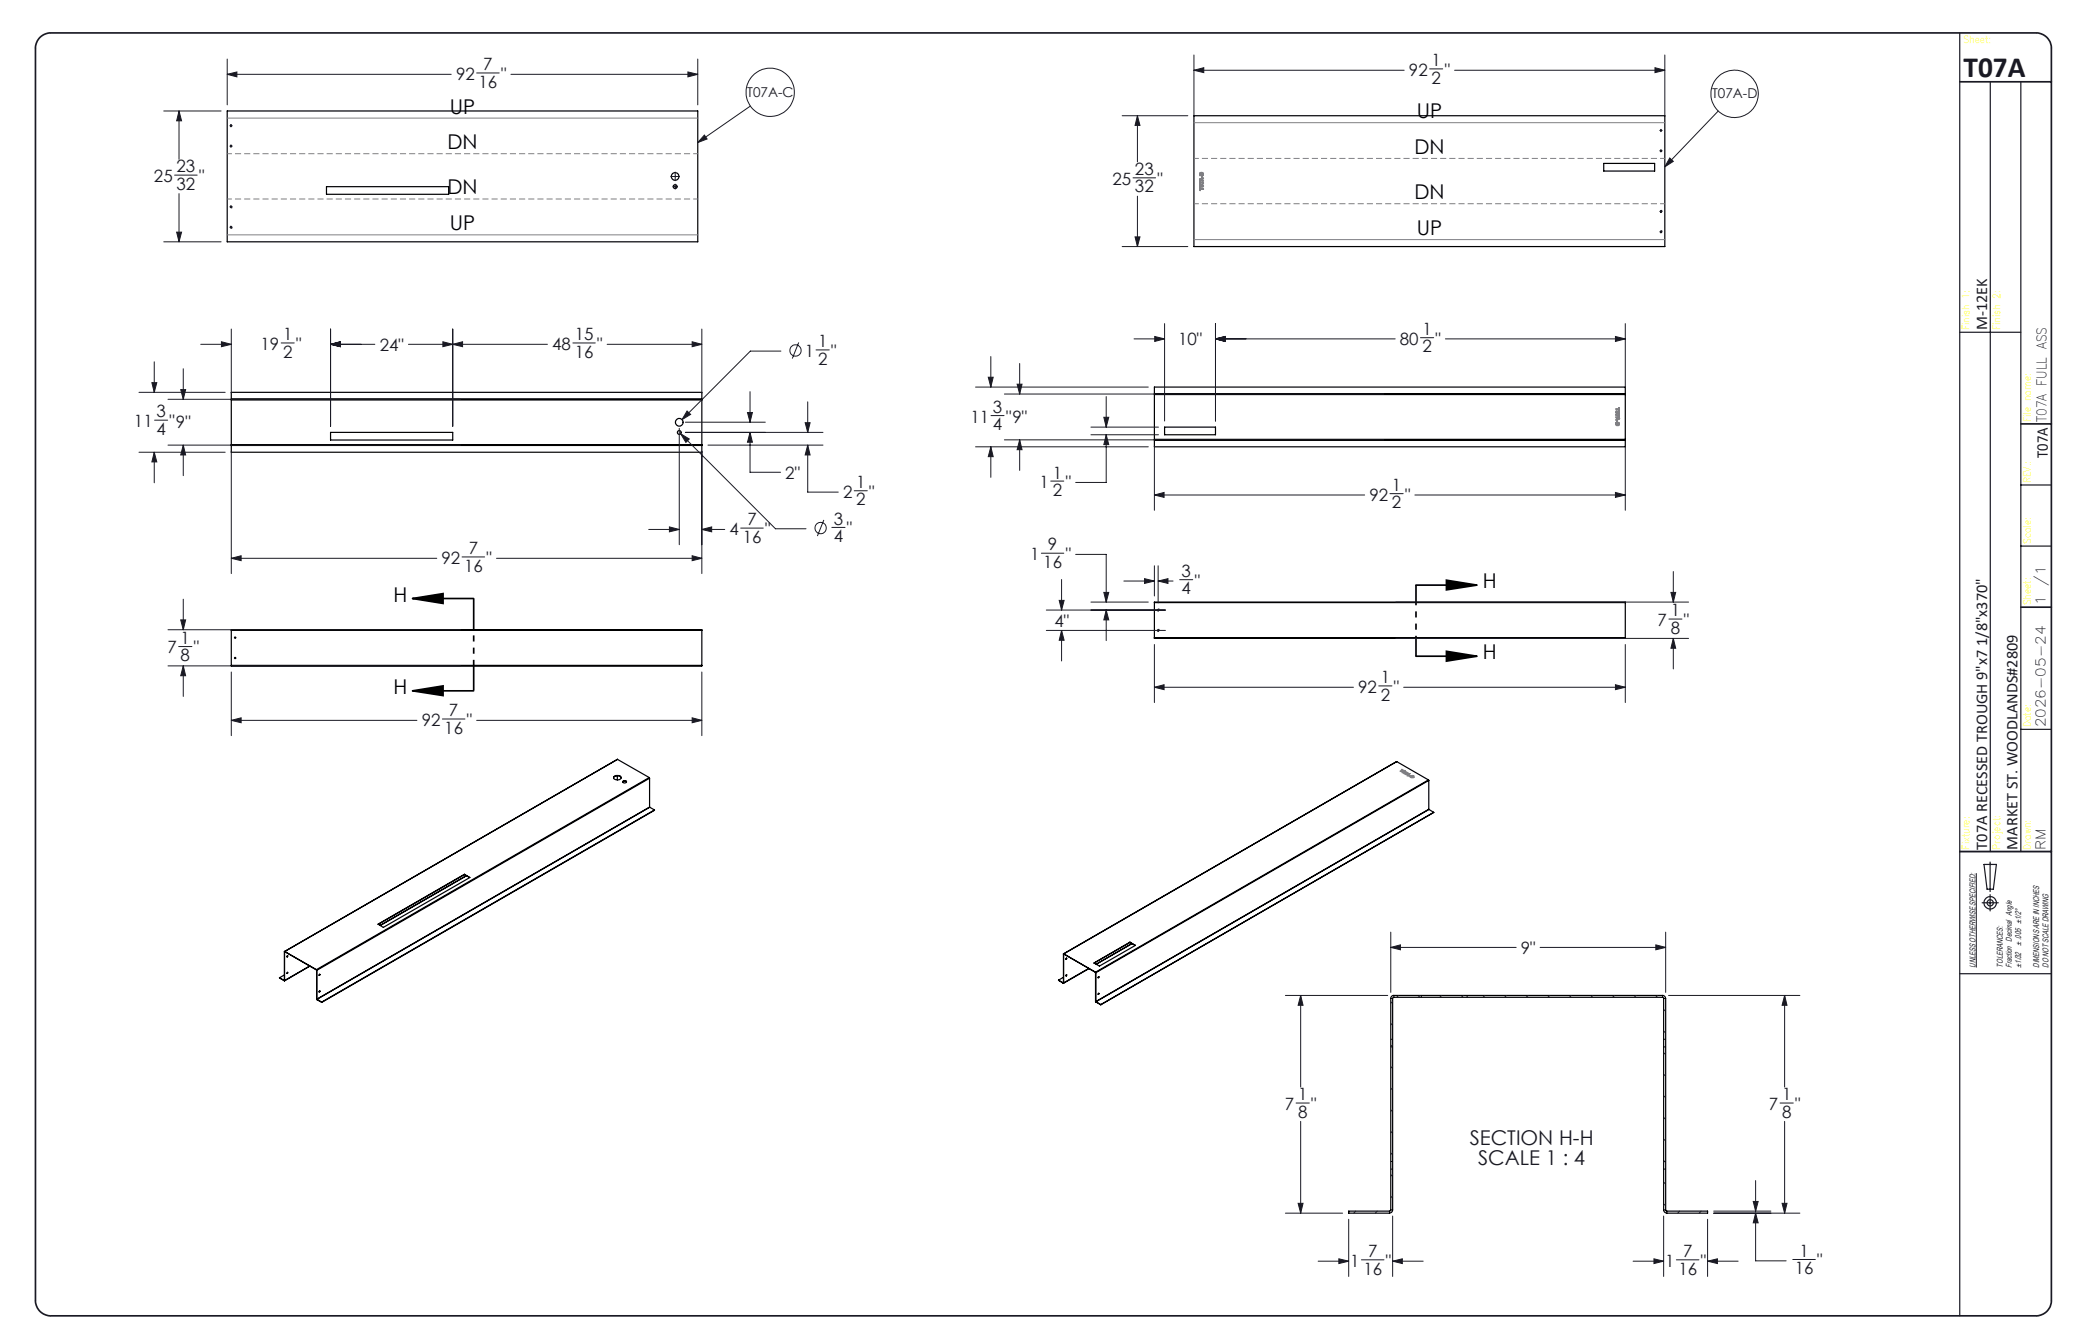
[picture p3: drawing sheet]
<svg xmlns="http://www.w3.org/2000/svg" width="432mm" height="279mm" viewBox="0 0 432 279" stroke-linecap="round" stroke-linejoin="round" font-family="sans-serif">
<g fill="none" stroke="#191924" stroke-width=".21">
<path d="M47.2 15.5l2-.5v1zM47.2 12.3v9.5M47.2 15.5h46.6M99.1 15.2h4.7M106.2 15.5h38.9M143 15l2.1 .5-2.1 .5zM145.1 12.3v9.5M248.2 14.6l2.1-.5v1zM248.2 11.4v12.8M248.2 14.6h43.7M297.2 14.3h2.7M302.4 14.6h43.7"/>
<path d="M344.1 14.1l2 .5-2 .5zM346.1 11.4v12.8M34 23.1h12M36.3 36.4h4.7M37.2 23.1l.5 2h-1zM37.2 23.1v10M47.8 26.1h.1M47.8 30.4h.1M47.9 26.1h.2M47.9 30.4h.2M48 25.9h.1M48 26v.2"/>
<path d="M48 26.4h.1M48 30.1v.1M48 30.3v.2M48 30.6h.1M48.2 26.1h.1M48.2 30.4h.1M139.5 36.7h.7M139.9 38.8h.3M140.3 38.8h.2M140.3 36.7h.2M140.4 35.8v.7M140.4 36.6v.2"/>
<path d="M140.4 36.9v.7M140.4 38.3v.3M140.4 38.7v.2M140.4 39v.3M140.6 38.8h.3M140.6 36.7h.7M146.4 28.1l.6 .8-1.9 .7zM156 22l-10.9 7.6M233.3 24.1h13.6M235.5 37h4.7M236.5 24.1l.5 2h-1zM236.5 24.1v9.6"/>
<path d="M345.1 27.1h.1M345.1 31.4h.1M345.2 27.1h.2M345.2 31.4h.2M345.3 26.9h.1M345.3 27v.2M345.3 27.3v.1M345.3 31.1v.1M345.3 31.3v.2M345.3 31.6h.1M345.5 27.1h.1M345.5 31.4h.1"/>
<path d="M347.1 32.8l.8 .7-1.8 1.2zM357.2 23.1l-11.1 11.6M34 50.3h12M36.7 48.3h1l-.5 2zM37.2 40.3v10M47.8 47.2h.1M47.8 43h.1M47.9 47.2h.2M47.9 43h.2M48 47.4h.1M48 43.2h.1M48 42.8h.1"/>
<path d="M48 42.9v.2M48 47h.1M48 47.1v.2M48.2 47.2h.1M48.2 43h.1M233.3 51.3h13.6M236 49.2h1l-.5 2.1zM236.5 40.8v10.5M345.1 48.2h.1M345.1 44h.1M345.2 48.2h.2M345.2 44h.2"/>
<path d="M345.3 48h.1M345.3 43.7h.1M345.3 43.9v.2M345.3 44.2h.1M345.3 48.1v.2M345.3 48.4h.1M345.5 48.2h.1M345.5 44h.1M31.6 79.6h1l-.5 2zM32.1 75.2v6.4M38.1 76.7v6.3M41.7 71.6h6.4"/>
<path d="M46 71l2.1 .6-2.1 .5zM48.1 68.4v13.3M58.5 71.3h2.7M68.7 71.6l2.1-.6v1.1zM68.7 68.4v20.2M68.7 71.6h9.2M84.9 71.6h28.9M92.1 71l2 .6-2 .5zM94.1 71.6l2.1-.6v1.1zM94.1 68.4v20.2M119.1 71.3h4.7M126.2 71.6h19.7"/>
<path d="M143.9 71l2 .6-2 .5zM145.9 68.4v13.3M162.3 73h-6.3l-14.2 14.2M166.1 71.2l-1.4 3.3M169.7 72.7h2.7M205.5 78.4h1l-.5 2.1zM206 74.1v6.4M211.5 79.9h1l-.5 2zM212 75.6v6.3M235.8 70.4h6.3M240.1 70l2 .4-2 .6zM242.1 67.3v20.2"/>
<path d="M252.7 70.4l2-.4v1zM252.7 67.3v20.2M252.7 70.4h37.4M295.3 70.2h2.8M300.5 70.4h37.4M335.8 70l2.1 .4-2.1 .6zM337.9 67.3v13.3M28.9 81.6h17.9M28.9 94h17.9M32.1 94l.5 2h-1zM32.1 94v6.4M32.1 87.3h2.8"/>
<path d="M34.9 83h60.8M34.9 92.5h60.8M37.6 81h1l-.5 2zM38.1 92.5l.5 2.1h-1zM38.1 92.5v6.4M48.1 93.8v25.4M141.2 89v24.2M141.5 90.2l1.8 1.1-.7 .7zM141.5 90.2l19.7 19.7h6.4M142.5 87.8h16.6M142.5 89.9h28.6M142.8 85.4l.8 .7-1.8 1.1z"/>
<path d="M145.9 93.8v25.4M147.2 92.5h23.9M155.4 85.8h1l-.5 2zM155.9 89.9l.5 2h-1zM155.9 89.9v8.3h6.4M155.9 81.4v6.4M167.4 87.9h1l-.5 2zM167.9 92.5l.5 2.1h-1zM167.9 92.5v9.8h6.4M167.9 83.5v6.4M202.8 92.9h35.9M202.8 80.5h35.9"/>
<path d="M206 92.9l.5 2h-1zM206 92.9v6.3M206 86.4h2.7M208.8 81.9h78.9M208.8 91.4h78.9M212 91.4l.5 2.1h-1zM212 91.4v6.4M226.8 88.8h14M226.8 90.4h14M229.5 86.7h1l-.5 2.1zM230 90.4l.5 2h-1zM230 82.4v6.4"/>
<path d="M230 90.4v9.9h-6.4M240 92.7v13.4M337.9 92.7v13.4M48.1 116.1l2-.6v1.1zM48.1 116.1h42.7M96.1 115.8h4.7M103.2 116.1h42.7M134.9 110.1h6.3M139.2 109.5l2 .6-2 .5zM143.9 115.5l2 .6-2 .5zM145.9 110.1l2.1-.6v1.1zM145.9 110.1h4.8"/>
<path d="M154 109.8h4.7M171.3 108.1l-1.4 3.3M172.9 109.6h2.8M177.6 102h2.7M216.5 115h4.7M218.4 100h2.8M223.6 115.3h6.4v9.9M240 102.9l2-.5v1zM240 117.6v6.3M240 102.9h43.7M240.8 117.6v7.7M289 102.6h2.7"/>
<path d="M294.1 102.9h43.8M335.8 102.4l2.1 .5-2.1 .5zM347.9 118.8v6.4M34.9 130.9h60.8M34.9 138.4h60.8M37.1 134.4h2.8M37.6 128.9h1l-.5 2zM38.1 138.4l.5 2.1h-1zM38.1 124.6v6.3M38.1 138.4v6.4M48.1 139.7v13.2M145.9 139.7v13.2"/>
<path d="M217.5 126.8h24.8M217.5 131.1h24.8M220.2 124.8h1l-.5 2zM220.7 131.1l.5 2h-1zM220.7 120.5v6.3M220.7 131.1v6.3M226.8 125.2h11.9M229.5 123.2h1l-.5 2zM230 126.8l.5 2.1h-1zM230 126.8v6.4M233.6 120.8h6.4M237.9 120.3l2.1 .5-2.1 .5z"/>
<path d="M240 134v12M240.8 120.8l2-.5v1zM240.8 130.8h.1M240.8 126.6h.1M240.8 126.7v.2M240.8 127v.1M240.8 131v.2M240.8 131.3h.1M240.8 120.8h3.1M245.3 120.5h2.7M290.2 132.7h60.8M290.2 125.2h60.8"/>
<path d="M337.9 134v12M347 128.7h2.7M347.4 123.2h1l-.5 2zM347.9 132.7l.5 2.1h-1zM347.9 132.7v6.4M48.1 149.8l2-.6v1zM48.1 149.8h38.6M92 149.5h4.7M99.1 149.8h46.8M143.9 149.2l2 .6-2 .4zM240 142.9l2-.6v1.1zM240 142.9h41.4"/>
<path d="M286.6 142.6h2.8M291.8 142.9h46.1M335.8 142.3l2.1 .6-2.1 .5zM289.1 197l2-.6v1zM289.1 193.8v12.5M289.1 197h26.1M320.2 197h26.1M344.2 196.4l2.1 .6-2.1 .4zM346.3 193.8v12.5M410.9 181.5v19.6M267.2 206.9h21.3M270.4 206.9l.5 2.1h-1z"/>
<path d="M270.4 206.9v19.1M289.5 208.2l-.4 .4M289.5 212.7l-.4 .4M289.5 217.2l-.4 .4M290.8 206.9l-.4 .4M295.2 206.9l-.3 .4M299.7 206.9l-.4 .4M304.2 206.9l-.4 .4M308.7 206.9l-.4 .4M313.2 206.9l-.4 .4M317.7 206.9l-.4 .4M322.2 206.9l-.4 .4"/>
<path d="M326.7 206.9l-.4 .4M331.2 206.9l-.4 .4M335.7 206.9l-.5 .4M340.1 206.9l-.3 .4M344.6 206.9l-.4 .4M346.3 209.8l-.4 .4M346.3 214.3l-.4 .4M346.3 218.8l-.4 .4M346.9 206.9h27.3M371 206.9l.5 2.1h-1zM371 206.9v19.1M269.5 229.3h2.7"/>
<path d="M270.4 233.1v19.1M289.5 221.7l-.4 .3M289.5 226.1l-.4 .4M289.5 230.6l-.4 .4M289.5 235.1l-.4 .4M289.5 239.6l-.4 .4M346.3 223.3l-.4 .4M346.3 227.8l-.4 .3M346.3 232.2l-.4 .5M346.3 236.7l-.4 .4M370.1 229.3h2.7M371 233.1v19.1"/>
<path d="M267.2 252.2h11.9M269.9 250.2h1l-.5 2zM280.4 253.5v11.9M281.8 251.8l-.4 .4M286.3 251.8l-.4 .4M289.5 244.1l-.4 .4M289.5 248.6l-.4 .4M289.5 252.8v12.6M345.9 252.8v12.6M346.3 241.2l-.4 .4M346.3 245.7l-.4 .4M346.3 250.2l-.4 .4"/>
<path d="M349.2 251.8l-.4 .4M353.7 251.8l-.4 .4M355 253.5v11.9M356.3 252.2h17.9M356.3 251.8h11.9M364.5 249.8h1l-.5 2zM365 252.2l.5 2h-1zM365 252.2v9.9h6.3M365 245.4v6.4M370.5 250.2h1l-.5 2zM274 262.2h6.4M278.3 261.7l2.1 .5-2.1 .5z"/>
<path d="M283 261.9h4.7M289.5 262.2l2-.5v1zM289.5 262.2h6.4M339.5 262.2h6.4M343.9 261.7l2 .5-2 .5zM348.5 261.9h4.7M355 262.2l2-.5v1zM355 262.2h6.4M372.7 261.8h4.7"/>
<circle cx="160.1" cy="19.2" r="5"/>
<circle cx="360.6" cy="19.5" r="4.9"/>
<circle cx="165.4" cy="72.8" r="1.18"/>
<circle cx="170.6" cy="109.8" r="1.18"/>
</g>
<g fill="none" stroke="#191924" stroke-width=".25">
<path d="M407.4 6.8v266.7M413.8 17v160M420.1 17v160M407.4 69.1h12.7M420.1 113.5h6.4M420.1 100.8h6.4M420.1 151.6h6.4M407.4 177h19.1M412.5 179.7h2.5l-.6 5.2h-1.3zM413.7 179.2v6.1M412.1 187.7h3.3M413.7 186v3.4"/>
<path d="M407.4 202.4h19.1"/>
<circle cx="413.7" cy="187.7" r=".66"/>
<circle cx="413.8" cy="187.7" r="1.29"/>
</g>
<path d="M8.2 7.9a3.3 3.3 0 0 1 2.3-1.1h412.8a3.2 3.2 0 0 1 3.2 3.2v260.4a3.2 3.2 0 0 1-3.2 3.1h-412.8a3.2 3.2 0 0 1-3.1-3.1v-260.4a3.2 3.2 0 0 1 .8-2.1zM407.4 17h19.1M420.1 88.1h6.4M420.1 126.2h6.4M407.4 177h19.1" fill="none" stroke="#191924" stroke-width=".35"/>
<g fill="none" stroke="#000" stroke-width=".25">
<path d="M47.2 23.1h97.9v27.2h-97.9zM67.9 38.8h25.4v1.6h-25.4zM248.2 24.1h97.9v27.2h-97.9zM333.4 34h10.6v1.6h-10.6zM48.1 83v.1M48.1 92.4v.1M48.1 83h.1M48.1 92.5v.1M48.1 83v-1.4h97.8v1.4M48.1 92.6v1.4h97.8v-1.4M48.1 83.1v9.3M48.1 83h97.8"/>
<path d="M48.1 83.1h97.8M48.1 92.4h97.8M48.1 92.5h97.8M48.1 92.6h97.8M68.7 89.9h25.4v1.6h-25.4zM145.9 83v.1M145.9 92.4v.1M145.9 92.5v.1M145.9 83.1v9.3M240 81.9v.1M240 91.3v.1M240 81.9h.1"/>
<path d="M240 91.4v.1M240 91.5h97.9M240 81.9v-1.4h97.9v1.4M240 91.5v1.4h97.9v-1.4M240 82v9.3M240 82h97.9M240 81.9h97.9M240 91.3h97.9M240 91.4h97.9M242.1 88.8h10.6v1.6h-10.6zM337.9 81.9v.1M337.9 91.3v.1"/>
<path d="M337.9 81.9h.1M337.9 91.4v.1M337.9 82v9.3M48.1 138.3v.1M48.1 131v-.1h97.8v.1M48.1 138.4h97.8M48.1 131v7.3M48.1 138.4h.1M48.1 138.3h97.8M48.1 131h97.8M145.9 138.3v.1M145.9 131v7.3"/>
<path d="M145.9 138.4h.1M240 132.6h97.9zM240 125.3v-.1h97.9v.1M240 125.3v7.4h97.9v-7.4M240 125.3h97.9M128.4 157.9l-69.2 39.9M128.4 157.9l6.6 3.7M290.4 158.3l-69.3 40M290.4 158.3l-69.2 40M290.4 158.3l6.6 3.8M127.6 161.5a.86 .86 0 0 1 1.5 .3 .95 .95 0 0 1-1.5-.2zM128.3 161.3v.8"/>
<path d="M128.9 161.4l.3 .3M128.9 161.4a.96 .96 0 0 0-1.3 .3M129.5 162.5a.36 .36 0 0 1 .4-.2 .36 .36 0 0 1 .2 .4h-.5zM129.5 162.6l.4-.3 .3 .3M135 161.6v.2M135 161.6l-69.2 40M135 167.8h.1M135 161.8l-69.1 39.9M135 167.8l-69.1 39.9M135 161.8v6M135.1 167.8l-69.2 40M135.1 167.8l1 .6"/>
<path d="M136.1 168.4l-69.2 40M136.1 168.4l-69.2 39.9M297 162.1v.1M297 162.1l-69.2 40M297 168.2l.1 .1M297 162.2l-69.2 40M297 162.2v6M297 168.2l-69.2 40M297.1 168.3l-69.2 39.9M297.1 168.3l1 .6M298.1 168.9l-69.3 40M298.1 168.9h.1"/>
<path d="M59.1 197.8l.1 .1M59.1 197.8l.1 6M59.2 197.8h-.1M59.2 197.8v.1M59.2 197.8l6.6 3.8M59.2 197.8h.1M59.7 198.9h.1M59.8 198.7l-.1 .2M78.6 192.1l18-10.3 1.1 .6-18 10.4zM96.6 181.8h.1M96.6 181.8l-18 10.4M96.6 181.8l1 .6"/>
<path d="M96.9 182l-17.9 10.4M97 182.1l-17.9 10.3M221.1 198.3v.1M221.1 198.3v6M221.2 198.3h-.1M221.2 198.3l-.1 .1M221.2 198.3l6.6 3.8M221.2 198.3h.1M221.6 199.4h.1M221.7 199.2h.1l-.2 .2zM221.7 199.2v.2M234.9 195.9h.1"/>
<path d="M234.9 195.9l-7.4 4.3M234.9 195.9l1.1 .6M235.3 196.1l-7.4 4.3 7.4-4.2M58.1 203.3l1 .6M58.1 203.3h.1M59.1 203.8v.1M59.1 203.8h.1M59.1 202.7l-1 .6M59.2 203.8l-.1 .1M59.2 203.8l5.2-3-5.2 3.1M59.7 202.4h.1M59.8 202.1l-.1 .3"/>
<path d="M65.8 201.6l.1 .1M65.8 201.6v.1M65.8 201.6h.1M65.8 201.7h.1M65.8 201.7l.1 6M65.9 207.7v.1M65.9 207.8l1 .5M65.9 207.8l1 .6M65.9 207.8h.1M66.4 206l.1 .1-.1 .1zM66.4 202.6h.1l-.1 .2zM66.5 202.5l-.2 .2"/>
<path d="M66.5 206l-.2 .2M66.9 208.3v.1M220.1 203.8l1 .5M220.1 203.8l1 .6M220.1 203.8h.1M221.1 204.3h.1M221.1 204.3v.1M221.1 203.2l-1 .6M221.6 202.8h.1M221.7 202.7h.1l-.2 .2zM221.7 202.6v.2M226.3 201.3l-5.2 3"/>
<path d="M226.4 201.4l-5.3 3M227.4 200.2l7.5-4.3 1.1 .6-7.4 4.3zM227.8 202.1v.1M227.8 208.2l.1 .1M227.8 202.1v6.1M227.8 208.2h.1M227.8 202.2v6M227.9 208.2l.9 .7M227.9 208.3l.9 .6M227.9 208.2v.1M228.4 203l-.1 .3M228.4 206.5l-.1 .2"/>
<path d="M289.3 207.1l.3-.2h56a.66 .66 0 0 1 .7 .7v44l.1 .2h8.6v.4h-8.5a.73 .73 0 0 1-.6-.7v-44l-.2-.2-56.1 .1-.1 .1v44a.73 .73 0 0 1-.6 .7h-8.5v-.4h8.6l.1-.3v-44z"/>
<circle cx="48" cy="30.4" r=".14"/>
<circle cx="48" cy="26.1" r=".14"/>
<circle cx="140.3" cy="36.7" r=".8"/>
<circle cx="140.4" cy="38.8" r=".4"/>
<circle cx="345.3" cy="31.4" r=".12"/>
<circle cx="345.3" cy="27.1" r=".12"/>
<circle cx="48" cy="47.2" r=".14"/>
<circle cx="48" cy="43" r=".14"/>
<circle cx="345.3" cy="48.2" r=".14"/>
<circle cx="345.3" cy="44" r=".14"/>
<circle cx="141.2" cy="87.8" r=".78"/>
<circle cx="141.2" cy="89.9" r=".39"/>
<circle cx="48.9" cy="136.8" r=".13"/>
<circle cx="48.9" cy="132.6" r=".13"/>
<circle cx="240.8" cy="131.1" r=".14"/>
<circle cx="240.8" cy="126.8" r=".14"/>
<circle cx="59.8" cy="198.8" r=".12"/>
<circle cx="59.8" cy="202.2" r=".12"/>
<circle cx="228.4" cy="203.2" r=".11"/>
<circle cx="228.4" cy="206.6" r=".11"/>
</g>
<g fill="none" stroke="#000" stroke-width=".21" stroke-dasharray="1.3 .6" stroke-linecap="butt">
<path d="M289.1 217.6h.4M289.5 207.6h-.4M289.5 216.1h-.4M289.8 206.9v.4M295.5 207.3v-.4M305 207.3v-.4M345.6 207.3v-.4M345.9 217.6h.4M346.3 207.6h-.4M346.3 216.1h-.4M288.9 251.8v.4M289.1 251.5h.4"/>
<path d="M289.1 243h.4M289.5 241.5h-.4M345.9 243h.4M346.3 251.5h-.4M346.3 241.5h-.4M346.5 251.8v.4"/>
</g>
<path d="M85.8 124.4l6.3-1v2zM85.8 124.4h12.7M294.4 136.4h12.7M294.4 121.6h12.7M300.7 135.4l6.4 1-6.4 1zM300.7 120.6l6.4 1-6.4 1zM85.8 143.6l6.3-1v2zM85.8 143.6h12.7" fill="none" stroke="#000" stroke-width=".35"/>
<g fill="none" stroke="#808080" stroke-width=".25">
<path d="M249.4 39h.2v.2h.6v.1l-.6 .1-.1 .2zM249.4 37.3l.8-.3v.1l-.2 .1 .2 .5-.8-.3zM249.4 38.5l.6-.1 .2 .3-.3 .2h-.2l-.3-.2zM249.4 37.7l.8 .4-.6-.2-.2 .3zM249.5 35.9h.5l.2 .6h-.7zM249.6 38.6h.1a.16 .16 0 0 1 .2-.1 .16 .16 0 0 1 0 .2h-.3zM249.6 37.3l.3-.1v.2zM249.6 36.1h.4v.2h-.4zM249.8 36.6l.1 .3zM335.9 85h.6v-.2l.2-.1v.7l-.2-.1v-.2h-.5zM335.9 86.7l.7 .2 .1 .2-.8 .2 .2-.2zM336 85.5h.6l.1 .3-.5 .2a.27 .27 0 0 1-.3-.1 .27 .27 0 0 1 .1-.4z"/>
<path d="M336 86.2l.5 .2 .1-.3 .1 .5-.7-.2zM336 87.8h.6v.6h-.5l-.2-.1zM336.1 85.6h.1a.16 .16 0 0 1 .2 0 .16 .16 0 0 1 0 .2h-.3zM336.1 88h.4v.2l-.4 .1zM336.1 87.5h.2l-.1 .2zM336.2 86.9l.3 .1-.3 .1zM291.4 159.9l.5 .3h-.3l-.5 .2 .4-.3zM291.5 160.4l.4-.1 .3 .1-.4 .3-.3-.1zM291.7 160.5l.4-.1-.2 .2zM292 160.8l.6-.1-.3-.2 .4 .2zM292.3 161l.8-.1-.3 .4zM292.7 161l.2-.1z"/>
<path d="M293 161.2l.3 .1zM293.2 161.5l.4-.3 .4 .2-.3 .3h-.3zM293.3 161.5l.4-.2a.19 .19 0 0 1 0 .3 .19 .19 0 0 1-.3 0z"/>
</g>
<path d="M98.5 124.4v19.2" fill="none" stroke="#000" stroke-width=".35" stroke-dasharray="6.3 1.3 1.3 1.3 1.3 1.3" stroke-dashoffset="-.1" stroke-linecap="butt"/>
<path d="M294.4 136.4v-14.8" fill="none" stroke="#000" stroke-width=".35" stroke-dasharray="6.3 1.3 1.3 1.3 1.3 1.3" stroke-dashoffset="2.1" stroke-linecap="butt"/>
<path d="M47.2 32h97.9M248.2 32.9h97.9M145.1 41.4h-97.9M346.1 42.4h-97.9" fill="none" stroke="#808080" stroke-width=".21" stroke-dasharray="1.3 .6" stroke-dashoffset=".3" stroke-linecap="butt"/>
<path d="M47.2 24.6h97.9M248.2 25.5h97.9M47.2 48.8h97.9M248.2 49.8h97.9" fill="none" stroke="#808080" stroke-width=".21"/>
<path d="M85.8 124.4l6.3-1v2zM85.8 143.6l6.3-1v2zM300.7 135.4l6.4 1-6.4 1zM300.7 120.6l6.4 1-6.4 1z" fill="#000"/>
<g fill="#191924">
<path d="M37.6 128.9h1l-.5 2zM38.1 138.4l.5 2.1h-1zM143.9 149.2l2 .6-2 .4zM48.1 149.8l2-.6v1zM143.9 115.5l2 .6-2 .5zM48.1 116.1l2-.6v1.1zM37.6 81h1l-.5 2zM38.1 92.5l.5 2.1h-1zM46 71l2.1 .6-2.1 .5zM68.7 71.6l2.1-.6v1.1zM68.7 71.6l2.1-.6v1.1zM92.1 71l2 .6-2 .5zM94.1 71.6l2.1-.6v1.1zM143.9 71l2 .6-2 .5zM31.6 79.6h1l-.5 2zM32.1 94l.5 2h-1zM142.8 85.4l-1 1.8 1.8-1.1zM141.5 90.2l1.1 1.8 .7-.7zM155.4 85.8h1l-.5 2zM155.9 89.9l.5 2h-1zM167.4 87.9h1l-.5 2zM167.9 92.5l.5 2.1h-1zM139.2 109.5l2 .6-2 .5zM145.9 110.1l2.1-.6v1.1zM347.9 132.7l.5 2.1h-1zM347.4 123.2h1l-.5 2zM220.2 124.8h1l-.5 2zM220.7 131.1l.5 2h-1zM230 126.8l.5 2.1h-1zM229.5 123.2h1l-.5 2zM240 142.9l2-.6v1.1zM335.8 142.3l2.1 .6-2.1 .5zM237.9 120.3l2.1 .5-2.1 .5zM240.8 120.8l2-.5v1zM211.5 79.9h1l-.5 2zM212 91.4l.5 2.1h-1zM335.8 102.4l2.1 .5-2.1 .5zM240 102.9l2-.5v1zM240.1 70l2 .4-2 .6zM252.7 70.4l2-.4v1zM229.5 86.7h1l-.5 2.1zM230 90.4l.5 2h-1zM252.7 70.4l2-.4v1zM335.8 70l2.1 .4-2.1 .6zM206 92.9l.5 2h-1zM205.5 78.4h1l-.5 2.1zM143 15l2.1 .5-2.1 .5zM47.2 15.5l2-.5v1zM37.2 23.1l.5 2h-1zM36.7 48.3h1l-.5 2zM248.2 14.6l2.1-.5v1zM344.1 14.1l2 .5-2 .5zM236 49.2h1l-.5 2.1zM236.5 24.1l.5 2h-1z"/>
<path d="M146.4 28.1l.6 .8-1.9 .7zM347.1 32.8l.8 .7-1.8 1.2z"/>
<path d="M289.1 197l2-.6v1zM344.2 196.4l2.1 .6-2.1 .4zM270.4 206.9l.5 2.1h-1zM269.9 250.2h1l-.5 2zM365 252.2l.5 2h-1zM364.5 249.8h1l-.5 2zM370.5 250.2h1l-.5 2zM371 206.9l.5 2.1h-1zM278.3 261.7l2.1 .5-2.1 .5zM289.5 262.2l2-.5v1zM343.9 261.7l2 .5-2 .5zM355 262.2l2-.5v1z"/>
</g>
<text font-size="6.1" fill="#191924" x="408.2" y="16.1">T07A</text>
<g font-size="4.2">
<text x="93.5" y="23.6">UP</text>
<text x="294.5" y="24.6">UP</text>
<text x="93" y="31.1">DN</text>
<text x="294" y="32.1">DN</text>
<text x="93" y="40.4">DN</text>
<text x="294" y="41.5">DN</text>
<text x="93.5" y="47.9">UP</text>
<text x="294.5" y="48.9">UP</text>
<text x="81.8" y="125.1">H</text>
<text x="308.2" y="122.3">H</text>
<text x="308.2" y="137.1">H</text>
<text x="81.8" y="144.3">H</text>
</g>
<g font-size="4.2" fill="#191924">
<text x="305.5" y="238.1">SECTION H-H</text>
<text x="307.3" y="242.3">SCALE 1 : 4</text>
</g>
<g font-size="3.5" fill="#191924">
<text x="94.8" y="16.6">92</text>
<text x="100.5" y="14.6">7</text>
<text x="104.2" y="16.6">&quot;</text>
<text x="292.9" y="15.8">92</text>
<text x="297.6" y="13.8">1</text>
<text x="297.6" y="17.4">2</text>
<text x="300.3" y="15.8">&quot;</text>
<text x="99.5" y="18.2">16</text>
<text x="36.7" y="35.9">23</text>
<text x="32" y="37.9">25</text>
<text x="36.7" y="39.5">32</text>
<text x="41.4" y="37.9">&quot;</text>
<text x="231.3" y="38.4">25</text>
<text x="236" y="36.4">23</text>
<text x="236" y="40">32</text>
<text x="240.6" y="38.4">&quot;</text>
<text x="58.9" y="70.7">1</text>
<text x="119.5" y="70.7">15</text>
<text x="244.9" y="71.8">10&quot;</text>
<text x="291" y="71.6">80</text>
<text x="295.7" y="69.6">1</text>
<text x="298.5" y="71.6">&quot;</text>
<text x="54.2" y="72.7">19</text>
<text x="58.9" y="74.4">2</text>
<text x="61.6" y="72.7">&quot;</text>
<text x="78.9" y="72.9">24&quot;</text>
<text x="114.8" y="72.7">48</text>
<text x="119.5" y="74.4">16</text>
<text x="124.2" y="72.7">&quot;</text>
<text x="167.3" y="74.2">1</text>
<text x="170.1" y="72.2">1</text>
<text x="170.1" y="75.8">2</text>
<text x="172.8" y="74.2">&quot;</text>
<text x="295.7" y="73.2">2</text>
<text x="27.8" y="88.8">11</text>
<text x="32.5" y="86.8">3</text>
<text x="35.3" y="88.8">&quot;9&quot;</text>
<text x="201.7" y="87.9">11</text>
<text x="206.4" y="85.9">3</text>
<text x="206.4" y="89.5">4</text>
<text x="209.2" y="87.9">&quot;9&quot;</text>
<text x="32.5" y="90.4">4</text>
<text x="163.3" y="99.5">2&quot;</text>
<text x="178" y="101.5">1</text>
<text x="216.1" y="101.5">1</text>
<text x="218.8" y="99.5">1</text>
<text x="221.6" y="101.5">&quot;</text>
<text x="175.3" y="103.5">2</text>
<text x="178" y="105.1">2</text>
<text x="180.7" y="103.5">&quot;</text>
<text x="218.8" y="103.1">2</text>
<text x="284.7" y="104.1">92</text>
<text x="289.4" y="102.1">1</text>
<text x="289.4" y="105.7">2</text>
<text x="292.1" y="104.1">&quot;</text>
<text x="151.7" y="111.2">4</text>
<text x="154.4" y="112.8">16</text>
<text x="155.4" y="109.2">7</text>
<text x="159.1" y="111.2">&quot;</text>
<text x="173.3" y="109.1">3</text>
<text x="173.3" y="112.7">4</text>
<text x="176.1" y="111.1">&quot;</text>
<text x="91.8" y="117.2">92</text>
<text x="96.5" y="118.8">16</text>
<text x="97.4" y="115.2">7</text>
<text x="101.2" y="117.2">&quot;</text>
<text x="214.2" y="116.4">1</text>
<text x="216.9" y="118">16</text>
<text x="217.9" y="114.4">9</text>
<text x="221.6" y="116.4">&quot;</text>
<text x="245.6" y="120">3</text>
<text x="245.6" y="123.6">4</text>
<text x="248.4" y="122">&quot;</text>
<text x="219.2" y="130.3">4&quot;</text>
<text x="344.6" y="130.1">7</text>
<text x="347.3" y="128.1">1</text>
<text x="347.3" y="131.7">8</text>
<text x="350.1" y="130.1">&quot;</text>
<text x="34.8" y="135.8">7</text>
<text x="37.6" y="133.9">1</text>
<text x="37.6" y="137.5">8</text>
<text x="40.3" y="135.8">&quot;</text>
<text x="287" y="142">1</text>
<text x="93.3" y="148.9">7</text>
<text x="282.4" y="144">92</text>
<text x="287" y="145.6">2</text>
<text x="289.8" y="144">&quot;</text>
<text x="87.7" y="150.9">92</text>
<text x="92.4" y="152.5">16</text>
<text x="97.1" y="150.9">&quot;</text>
<text x="316.2" y="198.3">9&quot;</text>
<text x="267.1" y="230.7">7</text>
<text x="269.9" y="228.7">1</text>
<text x="269.9" y="232.3">8</text>
<text x="272.6" y="230.7">&quot;</text>
<text x="367.7" y="230.7">7</text>
<text x="370.5" y="228.7">1</text>
<text x="370.5" y="232.3">8</text>
<text x="373.2" y="230.7">&quot;</text>
<text x="280.7" y="263.4">1</text>
<text x="284.4" y="261.4">7</text>
<text x="288.1" y="263.4">&quot;</text>
<text x="346.2" y="263.4">1</text>
<text x="349.9" y="261.4">7</text>
<text x="353.6" y="263.4">&quot;</text>
<text x="374.1" y="261.3">1</text>
<text x="377.8" y="263.3">&quot;</text>
<text x="283.4" y="265">16</text>
<text x="348.9" y="265">16</text>
<text x="373.1" y="264.9">16</text>
</g>
<g font-size="3.4" fill="#191924">
<text x="413.1" y="68.7" transform="rotate(-90 413.1 68.7)">M-12EK</text>
<text x="425.7" y="95.2" transform="rotate(-90 425.7 95.2)">T07A</text>
<text x="413.1" y="176.6" transform="rotate(-90 413.1 176.6)">T07A RECESSED TROUGH 9&quot;x7 1/8&quot;x370&quot;</text>
<text x="419.4" y="176.6" transform="rotate(-90 419.4 176.6)">MARKET ST. WOODLANDS#2809</text>
</g>
<g font-size="2.8" fill="#191924">
<text x="155.3" y="20.2">T07A-C</text>
<text x="355.9" y="20.5">T07A-D</text>
<text x="425.5" y="87.7" transform="rotate(-90 425.5 87.7)">T07A FULL ASS</text>
<text x="425.2" y="125.8" transform="rotate(-90 425.2 125.8)">1</text>
<text x="425.2" y="121.7" transform="rotate(-90 425.2 121.7)">/1</text>
<text x="425.2" y="151.2" transform="rotate(-90 425.2 151.2)">2026-05-24</text>
<text x="425.2" y="176.6" transform="rotate(-90 425.2 176.6)">RM</text>
</g>
<g font-size="2.1" fill="#ff0">
<text x="408.2" y="8.9">Sheet:</text>
<text x="409.5" y="68.7" transform="rotate(-90 409.5 68.7)">Finish 1:</text>
<text x="415.8" y="68.7" transform="rotate(-90 415.8 68.7)">Finish 2:</text>
<text x="422.2" y="87.7" transform="rotate(-90 422.2 87.7)">File name:</text>
<text x="422.2" y="100.4" transform="rotate(-90 422.2 100.4)">REV.:</text>
<text x="422.2" y="113.1" transform="rotate(-90 422.2 113.1)">Scale:</text>
<text x="422.2" y="125.8" transform="rotate(-90 422.2 125.8)">Sheet:</text>
<text x="422.2" y="151.2" transform="rotate(-90 422.2 151.2)">Date:</text>
<text x="409.5" y="176.6" transform="rotate(-90 409.5 176.6)">Fixture:</text>
<text x="415.8" y="176.6" transform="rotate(-90 415.8 176.6)">Project:</text>
<text x="422.2" y="176.6" transform="rotate(-90 422.2 176.6)">Drawn:</text>
</g>
<g font-size="1.7" fill="#191924">
<text x="420.2" y="196.6" transform="rotate(-90 420.2 196.6)">± .005 ±1/2°</text>
<text x="410.7" y="201.1" transform="rotate(-90 410.7 201.1)">UNLESS OTHERWISE SPECIFIED:</text>
<text x="416.4" y="201.1" transform="rotate(-90 416.4 201.1)">TOLERANCES:</text>
<text x="418.3" y="201.1" transform="rotate(-90 418.3 201.1)">Fraction Decimal Angle</text>
<text x="420.2" y="201.1" transform="rotate(-90 420.2 201.1)">±1/32</text>
<text x="424" y="201.1" transform="rotate(-90 424 201.1)">DIMENSIONS ARE IN INCHES</text>
<text x="425.9" y="201.1" transform="rotate(-90 425.9 201.1)">DO NOT SCALE DRAWING</text>
</g>
</svg>
